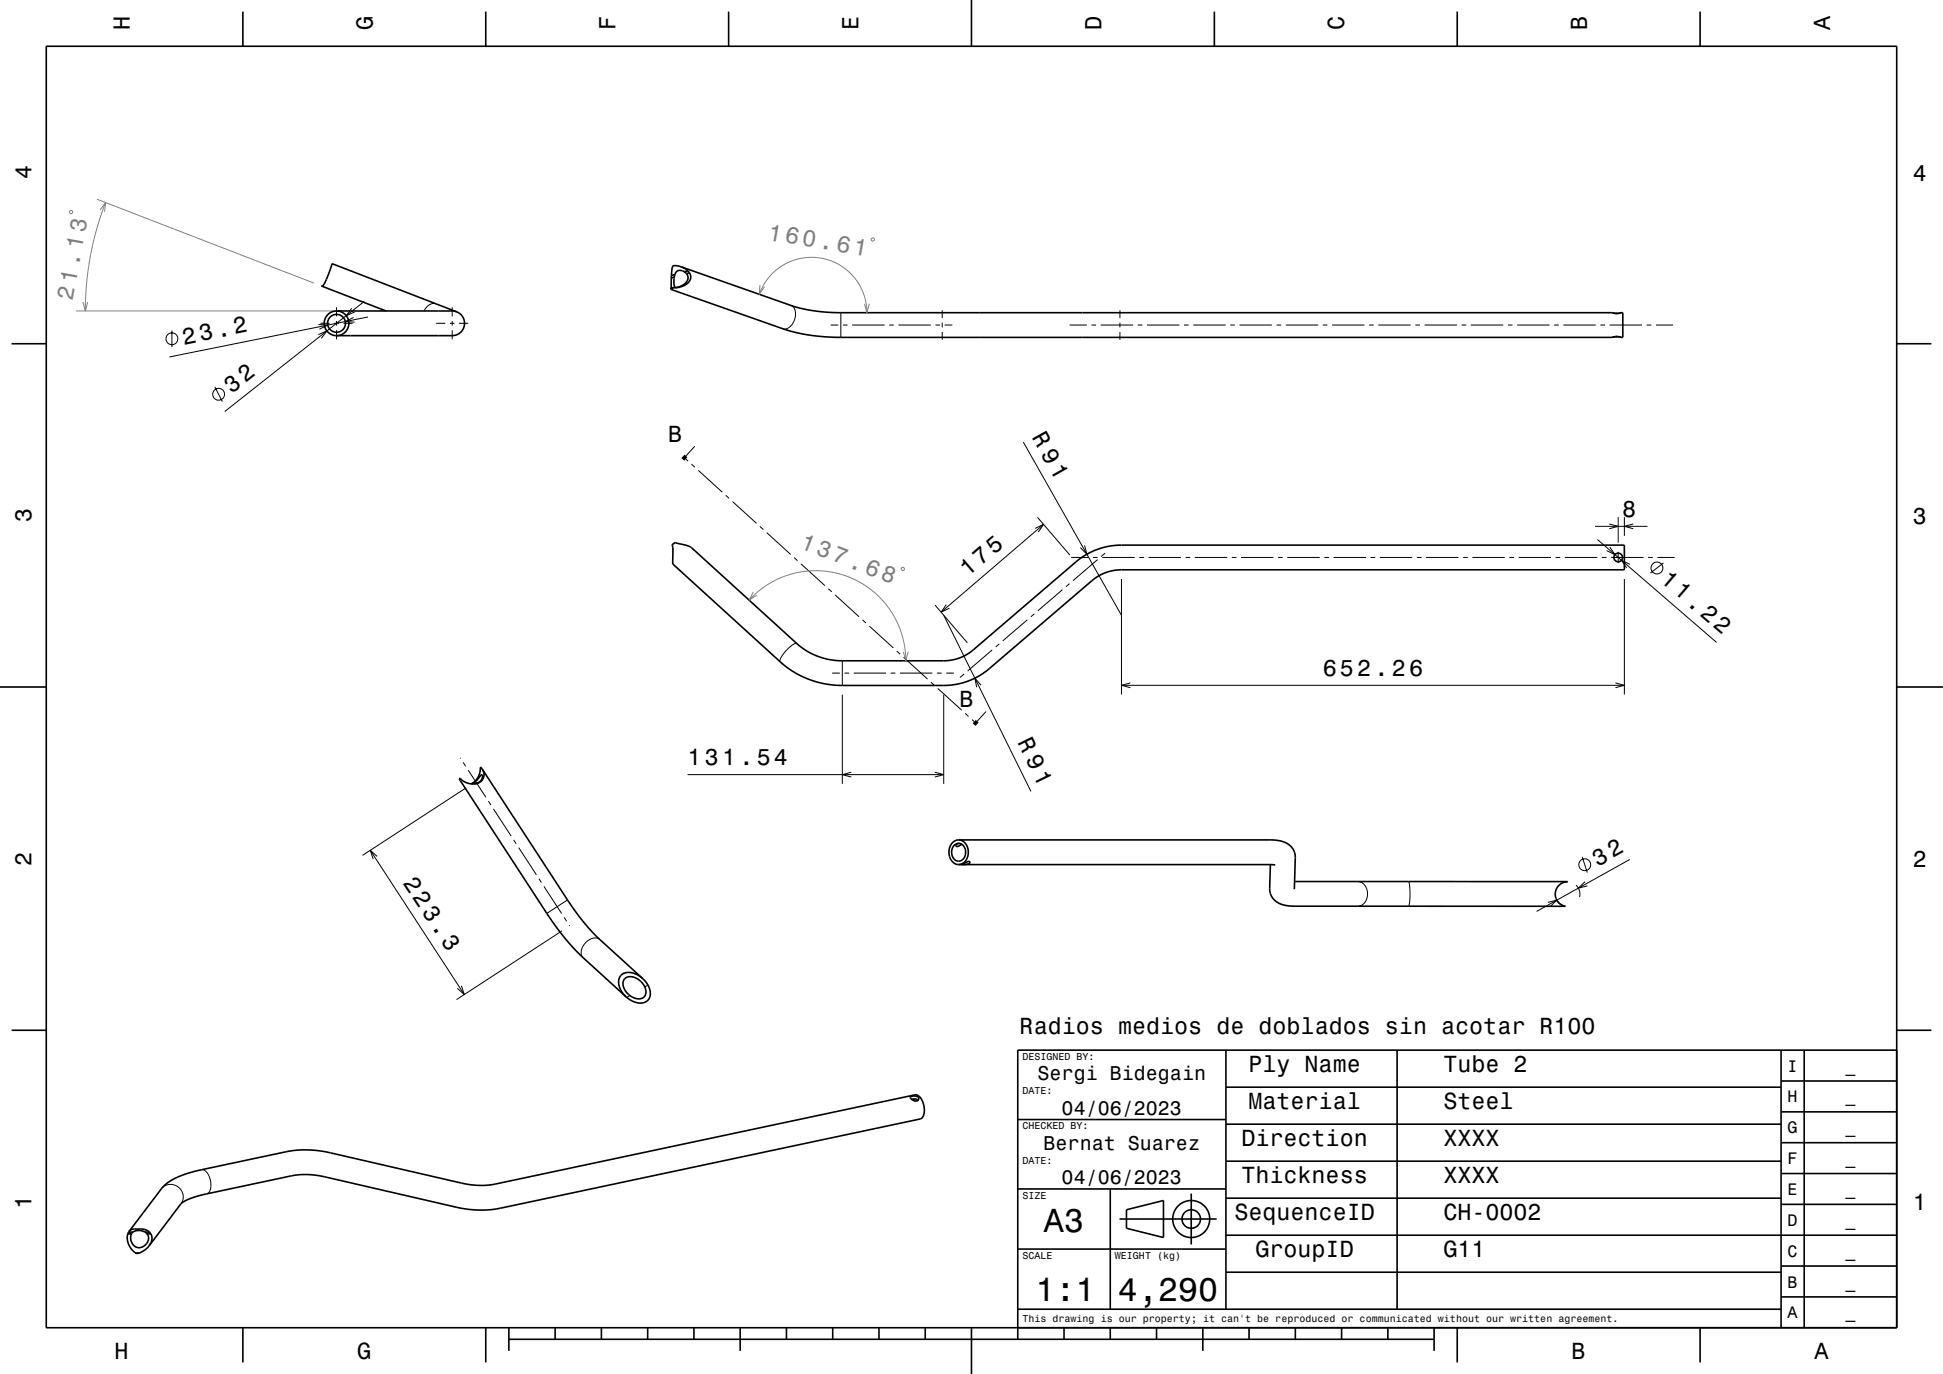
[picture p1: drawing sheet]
<svg xmlns="http://www.w3.org/2000/svg" width="420mm" height="297mm" viewBox="0 0 420 297" stroke-linecap="round" stroke-linejoin="round" font-family="sans-serif">
<g fill="none" stroke="#000" stroke-width=".22">
<path d="M37.2 71.4v3.6M68.8 72.3l1.9-.8-1.2 1.6M68.9 70.1l2 .2-1.8 .9M69.3 69.9h1.9M72.2 69.9h1M72.7 66.4v2M72.7 69.4v1M72.7 71.4v2M74.2 69.9h2M76 66.6l-1.2 1.6 1.9-.8M76.4 68.6l-1.8 .9 2 .1M78.8 65.1l-30.2 23.9"/>
<path d="M79.5 68.5l-42.9 8.7M94.3 69.9h1.9M94.3 65.7a2.3 2.3 0 0 0-2.6 1.5M97.2 69.9h1M97.7 66.4v2M97.7 69.4v1M97.7 71.4v2M99.2 69.9h2M171 66a2.61 2.61 0 0 1 .5 3.8l-.8 .9a1.6 1.6 0 0 1-1.5 .4M179.6 70.3h1.6M181.8 67.6v5.3M182.2 70.3h1"/>
<path d="M184.2 70.3h7M192.2 70.3h1M194.2 70.3h7M202.2 70.3h1M203.7 67.1v1.7M203.7 69.8v1M203.7 71.8v1.7M204.2 70.3h1.7M231.2 70.3h3.7M235.9 70.3h1M237.9 70.3h7M242.1 67.1v1.7"/>
<path d="M242.1 69.8v1M242.1 71.8v1.7M245.9 70.3h1M247.9 70.3h7M255.9 70.3h1M257.9 70.3h7M265.9 70.3h1M267.9 70.3h7M275.9 70.3h1M277.9 70.3h7M285.9 70.3h1M287.9 70.3h7"/>
<path d="M295.9 70.3h1M297.9 70.3h7M305.9 70.3h1M307.9 70.3h7M315.9 70.3h1M317.9 70.3h7M325.9 70.3h1M327.9 70.3h7M335.9 70.3h1M337.9 70.3h7M345.9 70.3h1M347.9 70.3h7"/>
<path d="M349.5 67.6v.2M349.5 72.7v.2M355.9 70.3h1M357.9 70.3h3.8M46.5 83.6l1.6 3.2M148.2 99.2l.5 .5M150.2 96.5l-1.9 2.1M221.2 95.5l21.2 37.5M149.5 100.3l.7 .7M151 101.7l5.1 4.7M156.9 107.1l.7 .6M158.3 108.4l5.2 4.7"/>
<path d="M164.3 113.8l.7 .7M165.7 115.1l5.2 4.8M223.8 114.2l1.8-.9-1.2 1.7M224.3 111.8l6.9 8.2M225.6 113.3l-22.2 19M234.4 117.9l.5 1.9-1.4-1.4M238.9 119.6l-.9 .7M344.8 113.8h11.3M345.3 116.6l25.8 22.3M347.9 113.3l1.9 .5-1.9 .5M348 118.2l1.1 1.7-1.8-.9M349.8 111.8v5.5"/>
<path d="M349.8 119.3v2.4M351.1 111.8v4M353.1 113.3l-2 .5 2 .5M171.7 120.5l.7 .7M172.2 139.1a4.3 4.3 0 0 0-2.8 2.1l-.7 1.2-.1 .6M173.1 121.9l5.2 4.7M179.1 127.3l.7 .6M180.5 128.6l5.2 4.7M186.4 134l.8 .7M187.9 135.3l5.2 4.8M202.1 130.8l7 8.1M204 133l18.8 38.1"/>
<path d="M204.6 130.7l-1.2 1.6 1.8-.8M216 139.2l-.8 .6M222.1 134l-5.3 4.5M223.6 132.7l-.8 .6M229.7 127.5l-5.4 4.5M231.2 126.2l-.8 .6M231.5 120.5h3.8M236.3 120.5h1M237.3 121l-5.4 4.5M238.3 120.5h7M242.4 125.2v24.9M246.3 120.5h1"/>
<path d="M248.3 120.5h7M256.3 120.5h1M258.3 120.5h7M266.3 120.5h1M268.3 120.5h7M276.3 120.5h1M278.3 120.5h7M286.3 120.5h1M288.3 120.5h7M296.3 120.5h1M298.3 120.5h7M306.3 120.5h1"/>
<path d="M308.3 120.5h7M316.3 120.5h1M318.3 120.5h7M326.3 120.5h1M328.3 120.5h7M336.3 120.5h1M338.3 120.5h7M346.3 120.5h1M348.3 120.5h7M351.1 125.2v24.9M352.3 122l-1.8-.9 1.1 1.7M356.3 120.5h1"/>
<path d="M358.3 120.5h3.7M359.6 121.7l-2.8 2.2M179.9 145.5h1.6M182.1 142.8v5.4M182.1 150.2v19.2M182.5 145.5h1M184.5 145.5h7M192.5 145.5h1M193.8 140.7l.8 .7M194.5 145.5h7M195.3 142.1l5.2 4.7M201.2 147.5l.8 .6"/>
<path d="M202.5 145.5h1M202.7 148.8l5.2 4.7M204 150.2v19.2M204.5 145.5h1.7M208.4 145.7l-.9 .7M208.6 154.2l.8 .7M210.1 155.5l.5 .5M212.1 148.1l-1.4-1.5 .4 2M213.1 153.8l-1.9 2.1M214.5 140.5l-5.3 4.5M242.4 148.1h108.7M244.3 147.6l-1.9 .5 1.9 .6"/>
<path d="M349.2 147.6l1.9 .5-1.9 .6M99.5 163.8l.1 .2M100.1 164.8l.6 .8M100.8 170.3l-22.4 14.6M101.2 166.5l3.8 5.8M105.6 173.2l.5 .8M106.7 174.9l3.8 5.8M148.6 167.4h55.4M184 166.9l-1.9 .5 1.9 .6M202.1 166.9l1.9 .5-1.9 .6M80 183.8l20.4 31.2M81.5 185.1l-1.5-1.3 .7 1.9"/>
<path d="M111 181.6l.6 .8M112.1 183.2l3.8 5.9M116.5 189.9l.5 .9M117.6 191.6l3.8 5.9M122 198.3l.5 .8M122.7 194.5l-4.5 2.9M123 200l.1 .1M293.5 190.5a2.78 2.78 0 0 1 1.6 4.5 1.96 1.96 0 0 1-1.6 .9M304.4 190.6a10.4 10.4 0 0 1 0 5.3M334.6 195.1l1.9-.5-1.4 1.4M336.5 194.6a2.65 2.65 0 0 0 1.5 1.2M340.7 191.3v.1a2.68 2.68 0 0 1 .7 2.5"/>
<path d="M342 185.2l1.1 3.4M342.6 190.6l-1.4 1.4 1.9-.5M352.3 185.8l-20.1 11.2M99.7 213.1l.7 1.9-1.5-1.4M121.5 201.2l-22.8 14.9M129.6 203.1a2.7 2.7 0 0 0-3.7 1.6l-.2 .6a1.65 1.65 0 0 0 .4 1.7M136.2 215.2l-.7 .4M140.1 212.9l-.7 .4M34.9 257a2.67 2.67 0 0 1 3.6-.4 2.67 2.67 0 0 1 .6 3.6M43.6 252.8a2.45 2.45 0 0 1 1.9 2.6 2.25 2.25 0 0 1-.8 2.7"/>
<circle cx="37.2" cy="73.2" r="1.28"/>
<circle cx="47.3" cy="85.2" r="1.28"/>
<circle cx="358.2" cy="122.8" r="1.28"/>
<circle cx="342.6" cy="186.9" r="1.28"/>
</g>
<g fill="none" stroke="#808080" stroke-width=".22">
<path d="M15 45.7l.5-.2 .2 .5-.5 .2zM21 43.1l46.9 18.1M21.6 45.4l1.2-1.6-.2 2M22.8 43.8l-2 5.9-1.2 5.4-.9 6.2-.3 5.9M188.3 51.6l.5-.2 .2 .5-.5 .2zM16.4 67.2h57.4M17.9 65.3l.5 1.9 .6-1.9M164.1 63.6a12 12 0 0 1 13.4-7.8 12 12 0 0 1 9.9 11.8M164.3 61.6l-.2 2 1.2-1.6M186.9 65.7l.5 1.9 .5-1.9M161.9 129.7l1.9-1.7 2.4-1.8 2.7-1.3 2.8-1 2.7-.4 3-.1 2.7 .3 3.2 .9 2.7 1.3 2.4 1.7 2.4 2.2 1.7 2.2 1.4 2.4 1.1 2.8 .6 2.9 .2 2.7M162.8 127.9l-.9 1.8 1.7-1.1"/>
<path d="M194.9 122.7h.5v.5l-.5 .1zM195.3 140.9l.5 1.9 .5-1.9"/>
</g>
<g fill="none" stroke="#000" stroke-width=".35">
<path d="M10 10h400v277h-400zM52.5 2.5v7.5M105 2.5v7.5M157.5 2.5v7.5M210 0v10M262.5 2.5v7.5M315 2.5v7.5M367.5 2.5v7.5M145.1 59.5v.6M145.8 59.9l-.7 .2M145.9 59.3l-.1 .6M145.9 59.3l-.8 .2"/>
<path d="M147.2 57.7l24.4 8.5 3.4 .8 4.3 .5 169.2 .1 .9 .2 1-.2M147.2 57.7l-.9-.3a.73 .73 0 0 0-.8 .1 .73 .73 0 0 0-.3 .8l-.1 1.2M147.2 57.7l1.5 .8M147.9 58.7a1.21 1.21 0 0 0-2 .6M147.9 58.7l.5 .5M148.4 59.2a1.78 1.78 0 0 1-1.2 2.7h-.2a.94 .94 0 0 1-1.2 .1l-.1-.7 .1-1.4M148.7 58.5l.3 .5M148.7 58.5l-.8 .2M149 59a1.94 1.94 0 0 1-1.3 2.8l-1.3 .4h-.7M149 59l-.6 .2M2.5 74.3h7.5M72.7 67.2h25a2.67 2.67 0 0 1 2.7 2.7 2.67 2.67 0 0 1-2.7 2.7h-25"/>
<path d="M83.4 67.2l-13.9-5.4h.2a17.3 17.3 0 0 0 2.1-4.7l26.9 10.3M144.9 62.4l.2 .2M145.1 60.1v2.2M145.1 60.1h.1M145.1 62.6h.1M145.1 62.6l25.8 9a41.6 41.6 0 0 0 10.9 1.3h166.7M145.7 62.2l-.8 .2M348.5 72.9l.9-.1 1 .1M348.5 72.9l1-.1 .9 .1M350.4 67.6l-.9 .2-.9-.2M350.4 67.6h.4v5.3h-.4M410 74.3h7.5"/>
<path d="M145.2 117.8l.2-.1a.91 .91 0 0 1 1.3-.2l2 .5 .8 .4 22.9 20.9 1.8 1.3 1.9 1 2.6 .8 2.7 .4h22.6a9.8 9.8 0 0 0 6.4-2.3l22.9-19.6 1.7-1.1 1.6-.8 3.3-1 2.5-.2h108.7v5.4h-108.7a9.8 9.8 0 0 0-6.4 2.3l-22.5 19.3-1.6 1.2-2.1 1-2.3 .8-3 .4-24.3-.1-3.2-.6-3-1-2.8-1.5-2.2-1.6-23.6-21.5 .1-3.3zM0 148.5h10M410 148.5h10M99.2 168.3l19 29.1 3.1 4.4 4.2 4.7 9.9 9M99.5 168.3a3.3 3.3 0 0 0 4.8 .2l.1-.1M99.5 168.3h-.3M102.9 168.6l-1.1 .8M103.2 168.6l-1.2 .8M103.2 168.6h-.3M103.3 168.1l-.4 .5M103.5 168.1l-.3 .5M103.5 168.1h-.2"/>
<path d="M104.1 168.4l-.6 .7-1 .3M104.2 166.3l-.3-.4-.2 1.3-.4 .9M104.2 166.3l.4 .9v.8M104.2 166.3l18.6 28.5 2.7 3.7 3.7 4.1 9.7 8.9M104.3 168l-.1-.4-.1-.1-.6 .6M104.3 168l-.2 .4M104.4 168.4h-.3M104.6 168l-.2 .4M104.6 168h-.3M206.3 182.7a1.49 1.49 0 0 1 1.7-.2 1.49 1.49 0 0 1 .7 1.5 1.63 1.63 0 0 1-.4 1.7 1.63 1.63 0 0 1-1.7 .3 2.22 2.22 0 0 1-.3-3.3zM207.2 181.6a2.78 2.78 0 0 1 1.6 4.4 1.94 1.94 0 0 1-1.6 .9M207.2 181.6a2.79 2.79 0 0 0-1.5 4.4 1.94 1.94 0 0 0 1.5 .9"/>
<path d="M207.2 181.6h67.3a5.4 5.4 0 0 1 5 1.9l.4 .8 .1 .8-.2 7.1M207.2 186.9l68.5 .1M207.4 182.3h-.3a.33 .33 0 0 0-.4 .3 .33 .33 0 0 0 .4 .3l.8-.4M207.9 186.9l1.4-.7 .4 .2a1.76 1.76 0 0 1-1.8 .5zM274.6 186.9l-.1 5.2a3.8 3.8 0 0 0 4 3.7l59.9 .1a2.69 2.69 0 0 1-2.2-2.9 2.69 2.69 0 0 1 2.7-2.4l-59.1-.1M135 211.6a2.74 2.74 0 0 1 3.8 .9 2.09 2.09 0 0 1 .1 3.3 3.4 3.4 0 0 1-4.1-3.8zM138.9 211.5a3.6 3.6 0 0 1 1.2 4.7 3.4 3.4 0 0 1-4.6-.6l-.1-.1M138.9 211.5a3.5 3.5 0 0 0-4.7-.7 3.4 3.4 0 0 0 1 4.5l.2 .2M2.5 222.7h7.5M196.8 237.1a1.21 1.21 0 0 1 1.8 .4 .97 .97 0 0 1-.9 .5 .97 .97 0 0 1-.8-.6zM197 237.6h.9l.5 .3M197.7 237.5l-.3 .4"/>
<path d="M265 235h120M265 227v56M302 227v56M385 233.7h25M385 227v60M390 227v60M410 222.7h7.5M410 227h-190v62.5M220 257h45M220 242h45M240 257v26M257.5 258v11"/>
<path d="M265 259h120M265 251h120M265 243h120M385 253.7h25M385 247h25M385 240.3h25M27.6 266.7a4.4 4.4 0 0 0 1.6 4.2M27.6 266.7h.1M27.8 266.3l-.2 .4M27.8 266.3h1M27.9 266.2l7-9.2a10.4 10.4 0 0 1 5.5-3.3l3.2-.9 18.3-3.8a22.4 22.4 0 0 1 9.5 .2l28.9 6.6 2.8 .4h2.3l92.4-19.5a2.46 2.46 0 0 1 1.9 2.5 2.25 2.25 0 0 1-.8 2.7l-90.8 19.3a22.6 22.6 0 0 1-9.5-.3l-28.9-6.6-2.8-.4-2.9 .1-20 4.2-3.7 1.2-1.2 .8-6.9 9.1M27.9 266.2l.1-.1a3.9 3.9 0 0 1 3-.4l1.3 .6"/>
<path d="M27.9 266.2l-.1 .1M28.4 266.7h-.8M28.8 266.3l-.4 .4M29.2 270.9h.9M31.3 266.3l-1.5-.3-1 .3M31.3 266.3l.5 .4M31.8 266.7a1.95 1.95 0 0 1-1.5 3 1.95 1.95 0 0 1-2-2.8l.1-.2M32.2 269.3l-.9 .9-1.2 .7M32.3 266.3l.3 .4M32.3 266.3h-1M32.6 266.7l.2 .6v.7l-.6 1.3M32.6 266.7h-.8"/>
<path d="M220 270h45M242 263.5h21M243.5 261.5l8-2v8l-8-2zM265 275h120M265 267h145M385 273.7h25M385 260.3h25M52.5 287v7.5M105 287v7.5M110 289.5h200M110 287v5M120 287v2.5"/>
<path d="M130 287v2.5M140 287v2.5M150 287v2.5M160 287v5M170 287v2.5M180 287v2.5M190 287v2.5M200 287v2.5M210 287v10M220 283h165M230 287v2.5M240 287v2.5"/>
<path d="M250 287v2.5M260 287v5M270 287v2.5M280 287v2.5M290 287v2.5M300 287v2.5M310 287v5M315 287v7.5M367.5 287v7.5M385 280.3h25"/>
<circle cx="72.7" cy="69.9" r="2.67"/>
<circle cx="72.7" cy="69.9" r="1.93"/>
<circle cx="349.8" cy="120.5" r=".93"/>
<circle cx="257.5" cy="263.5" r="2"/>
<circle cx="257.5" cy="263.5" r="4"/>
</g>
<path d="M147.6 98.6l.6 .6M210.6 156l.6 .5" fill="none" stroke="#000" stroke-width="1" stroke-linecap="butt"/>
<g fill="#000">
<path d="M148.2 98.5l.2 .2-.5 .2z" fill-rule="evenodd"/>
<path d="M211.1 155.8l.2 .2-.4 .3z" fill-rule="evenodd"/>
</g>
<g font-size="7.2">
<text x="225.7" y="266.3">A3</text>
<text x="223.8" y="281.3">1:1</text>
<text x="241.7" y="281.3">4,290</text>
</g>
<text font-size="5.1" fill="#808080" x="165.8" y="51.8" transform="rotate(10 165.8 51.8)">160.61</text>
<g font-size="5.1">
<text x="219.8" y="160.5" transform="rotate(64 219.8 160.5)">R 91</text>
<text x="87" y="190.8" transform="rotate(57 87 190.8)">223.3</text>
</g>
<g font-size="5">
<text x="28.1" y="6.5" transform="rotate(-90 28.1 6.5)">H</text>
<text x="80.6" y="6.5" transform="rotate(-90 80.6 6.5)">G</text>
<text x="133.1" y="6.5" transform="rotate(-90 133.1 6.5)">F</text>
<text x="185.6" y="6.5" transform="rotate(-90 185.6 6.5)">E</text>
<text x="238.1" y="6.5" transform="rotate(-90 238.1 6.5)">D</text>
<text x="290.6" y="6.5" transform="rotate(-90 290.6 6.5)">C</text>
<text x="343.1" y="6.5" transform="rotate(-90 343.1 6.5)">B</text>
<text x="395.6" y="6.5" transform="rotate(-90 395.6 6.5)">A</text>
<text x="6.8" y="38.7" transform="rotate(-90 6.8 38.7)">4</text>
<text x="413.5" y="39">4</text>
<text x="39.7" y="74.5" transform="rotate(-12 39.7 74.5)">23.2</text>
<text x="50.1" y="85.2" transform="rotate(-38 50.1 85.2)">32</text>
<text x="144.5" y="95.5">B</text>
<text x="222.9" y="94.6" transform="rotate(61 222.9 94.6)">R 91</text>
<text x="6.8" y="112.9" transform="rotate(-90 6.8 112.9)">3</text>
<text x="350.6" y="111.8">8</text>
<text x="413.5" y="113.2">3</text>
<text x="209.2" y="124.7" transform="rotate(-41 209.2 124.7)">175</text>
<text x="358.8" y="125.6" transform="rotate(41 358.8 125.6)">11.22</text>
<text x="285.9" y="146.1">652.26</text>
<text x="207.4" y="152.9">B</text>
<text x="148.6" y="165.4">131.54</text>
<text x="6.8" y="187.1" transform="rotate(-90 6.8 187.1)">2</text>
<text x="345.4" y="187.3" transform="rotate(-29 345.4 187.3)">32</text>
<text x="413.5" y="187.4">2</text>
<text x="220.4" y="223.5">Radios medios de doblados sin acotar R100</text>
<text x="269.9" y="231.8">Ply Name</text>
<text x="312" y="231.8">Tube 2</text>
<text x="269.9" y="239.8">Material</text>
<text x="312" y="239.8">Steel</text>
<text x="268.3" y="247.8">Direction</text>
<text x="312" y="247.8">XXXX</text>
<text x="268.3" y="255.8">Thickness</text>
<text x="312" y="255.8">XXXX</text>
<text x="6.8" y="261.3" transform="rotate(-90 6.8 261.3)">1</text>
<text x="266.8" y="263.8">SequenceID</text>
<text x="312" y="263.8">CH-0002</text>
<text x="413.5" y="261.6">1</text>
<text x="271.4" y="271.8">GroupID</text>
<text x="312" y="271.8">G11</text>
<text x="24.7" y="293.8">H</text>
<text x="77.2" y="293.8">G</text>
<text x="339.7" y="293.8">B</text>
<text x="392.2" y="293.8">A</text>
</g>
<g font-size="5" fill="#808080">
<text x="15.7" y="65" transform="rotate(-80 15.7 65)">21.13</text>
<text x="172.8" y="118.4" transform="rotate(21 172.8 118.4)">137.68</text>
</g>
<g font-size="4.3">
<text x="224.3" y="233.5">Sergi Bidegain</text>
<text x="229.5" y="241">04/06/2023</text>
<text x="225.6" y="248.5">Bernat Suarez</text>
<text x="229.5" y="256">04/06/2023</text>
</g>
<g font-size="3.6">
<text x="386.4" y="231.6">I</text>
<text x="398.9" y="231.6">_</text>
<text x="386.4" y="238.3">H</text>
<text x="398.9" y="238.3">_</text>
<text x="386.4" y="245">G</text>
<text x="398.9" y="245">_</text>
<text x="386.4" y="251.6">F</text>
<text x="398.9" y="251.6">_</text>
<text x="386.4" y="258.3">E</text>
<text x="398.9" y="258.3">_</text>
<text x="386.4" y="265">D</text>
<text x="398.9" y="265">_</text>
<text x="386.4" y="271.6">C</text>
<text x="398.9" y="271.6">_</text>
<text x="386.4" y="278.3">B</text>
<text x="398.9" y="278.3">_</text>
<text x="386.4" y="285">A</text>
<text x="398.9" y="285">_</text>
</g>
<g font-size="2.2">
<text x="221" y="229.1">DESIGNED BY:</text>
<text x="221" y="236.6">DATE:</text>
<text x="221" y="244.1">CHECKED BY:</text>
<text x="221" y="251.6">DATE:</text>
<text x="221" y="259.1">SIZE</text>
<text x="221" y="272.1">SCALE</text>
<text x="241" y="272.1">WEIGHT (kg)</text>
<text x="221" y="285.8">This drawing is our property; it can't be reproduced or communicated without our written agreement.</text>
</g>
</svg>
